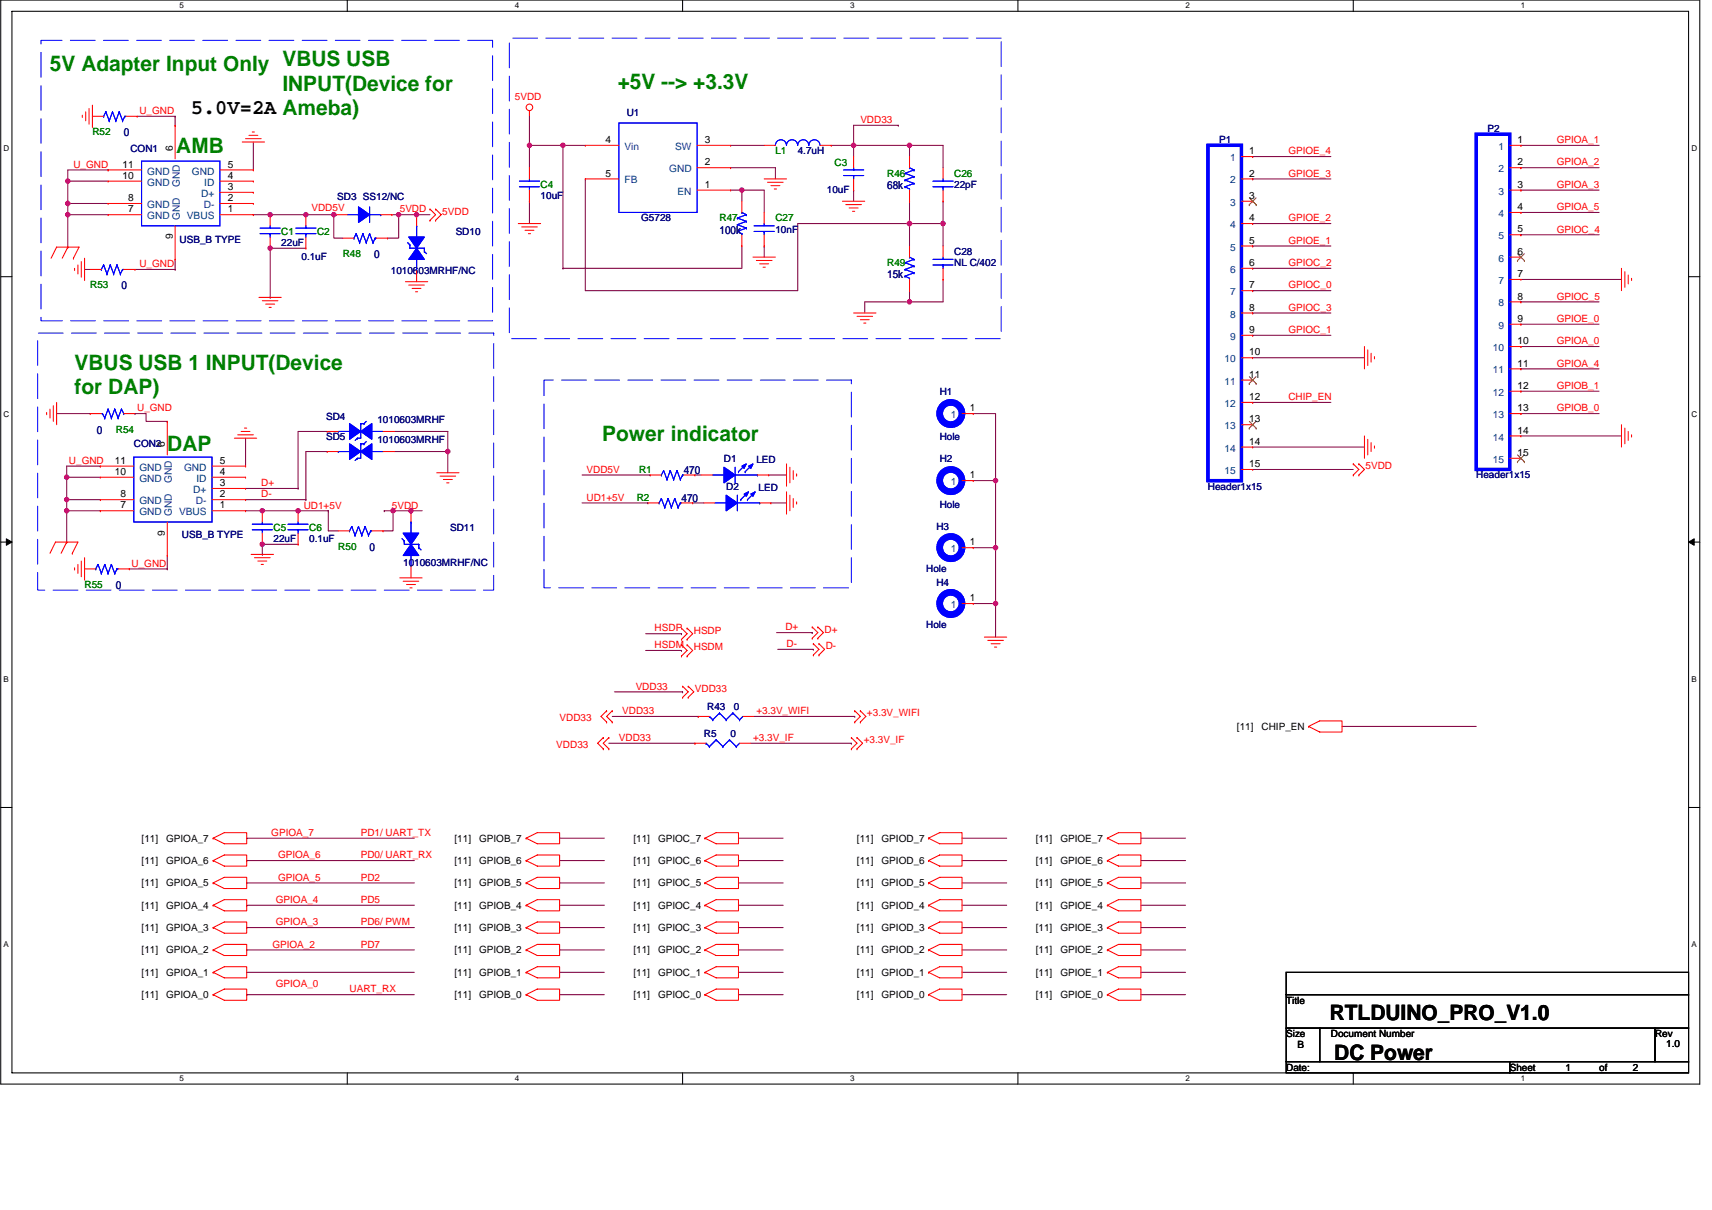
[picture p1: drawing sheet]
<svg xmlns="http://www.w3.org/2000/svg" width="420mm" height="297mm" viewBox="0 0 420 297" stroke-linecap="round" stroke-linejoin="round" font-family="sans-serif">
<path d="M.2 0h417v266.1h-417zM2.9 2.8h411.5v260.6h-411.5z" fill="none" stroke="#000" stroke-width=".25"/>
<g fill="#fff">
<path d="M44.1 .3h1.1v2.2h-1.1z"/>
<path d="M44.1 263.7h1.1v2.2h-1.1z"/>
</g>
<path d="M85.2 0v2.8M85.2 263.4v2.7" fill="none" stroke="#000" stroke-width=".25"/>
<g fill="#fff">
<path d="M126.4 .3h1.1v2.2h-1.1z"/>
<path d="M126.4 263.7h1.1v2.2h-1.1z"/>
</g>
<path d="M167.5 0v2.8M167.5 263.4v2.7" fill="none" stroke="#000" stroke-width=".25"/>
<g fill="#fff">
<path d="M208.7 .3h1.1v2.2h-1.1z"/>
<path d="M208.7 263.7h1.1v2.2h-1.1z"/>
</g>
<path d="M249.8 0v2.8M249.8 263.4v2.7" fill="none" stroke="#000" stroke-width=".25"/>
<g fill="#fff">
<path d="M291 .3h1.1v2.2h-1.1z"/>
<path d="M291 263.7h1.1v2.2h-1.1z"/>
</g>
<path d="M332.1 0v2.8M332.1 263.4v2.7" fill="none" stroke="#000" stroke-width=".25"/>
<g fill="#fff">
<path d="M373.3 .3h1.1v2.2h-1.1z"/>
<path d="M373.3 263.7h1.1v2.2h-1.1z"/>
<path d="M.9 35.3h1.4v2.2h-1.4z"/>
<path d="M415.1 35.3h1.4v2.2h-1.4z"/>
<path d="M.9 100.5h1.4v2.2h-1.4z"/>
<path d="M415.1 100.5h1.4v2.2h-1.4z"/>
</g>
<path d="M.2 67.9h2.7M414.4 67.9h2.8" fill="none" stroke="#000" stroke-width=".25"/>
<g fill="#fff">
<path d="M.9 165.7h1.3v2.2h-1.3z"/>
<path d="M415.1 165.7h1.3v2.2h-1.3z"/>
</g>
<path d="M.2 133.1h2.7M414.4 133.1h2.8" fill="none" stroke="#000" stroke-width=".25"/>
<path d="M1.6 132.3l1.3 .8-1.3 .8zM414.4 133.1l1.4-.8v1.6z" fill="#000" stroke="#000" stroke-width=".25"/>
<g fill="#fff">
<path d="M.8 230.8h1.4v2.2h-1.4z"/>
<path d="M415.1 230.8h1.3v2.2h-1.3z"/>
</g>
<path d="M.2 198.2h2.7M414.4 198.2h2.8M315.6 238.7h98.8v5.5h-98.8zM315.6 252.4h8.3v8.2h-8.3zM315.6 244.2h98.8v8.2h-98.8zM323.9 252.4h82.3v8.2h-82.3zM406.2 252.4h8.2v8.2h-8.2zM315.6 260.6h54.9v2.8h-54.9zM370.5 260.6h43.9v2.8h-43.9z" fill="none" stroke="#000" stroke-width=".25"/>
<path d="M10.1 9.9h110.8v68.9h-110.8zM125 9.4h120.7v73.7h-120.7zM9.2 81.8h112v63.1h-112zM133.5 93.3h75.4v51h-75.4z" fill="none" stroke="#00f" stroke-width=".25" stroke-dasharray="6.1 2"/>
<g fill="none" stroke="#800040" stroke-width=".25">
<path d="M33.7 28.6h9.3M43 28.6v2.2M43 28.6h.1M62.2 34.9v6.8M129.9 28.3v7.4M129.9 35.7v5.5M129.9 35.7h8.3M138.2 35.7h.1M138.2 35.7h5.4M138.2 35.7v30.2M179.3 35.7h8.2M204 35.7h19.2"/>
<path d="M209.5 35.7v2.7M209.5 35.7h.1M220.5 30.8h.1M220.5 30.8h-11v4.9M223.2 35.7v2.7M223.2 35.7h8.2v5.5M223.2 35.7h.1M307.4 38.4h.1M307.4 38.4h19.2M373.3 35.7h.1M373.3 35.7h19.2M16.6 52.7v8"/>
<path d="M16.6 44.5h.1M16.6 50h.1M16.6 52.7h.1M16.6 44.5h9.9M16.6 52.7h9.9M16.6 50h9.9M26.5 41.7h.1M26.5 41.7h-9.9v11M62.2 52.7h12.9M66.3 52.7h.1M75.1 52.7h6.8M75.1 52.7h.1"/>
<path d="M81.9 52.7v5.8h2.2M81.9 52.7h.1M81.9 52.7h.6M82.5 52.7h.1M96.2 52.7h6M97.8 52.7h.1M97.8 52.7v5.8h-2.7M102.2 52.7h3.3M102.2 52.7h.1M129.9 49.4v5.5M143.6 43.9v27.5h52.2v-16.5h35.6M179.3 41.2h11v2.7"/>
<path d="M179.3 46.7h2.8M182.1 46.7h.1M182.1 46.7h5.4v5.5M182.1 46.7v2.7M209.5 46.7v2.7M223.2 54.9h.1M223.2 54.9v5.5M223.2 49.4v5.5M231.4 54.9h.1M231.4 49.4v5.5M231.4 54.9v5.5M307.4 43.9h.1"/>
<path d="M307.4 54.9h.1M307.4 54.9h19.2M307.4 43.9h19.2M373.3 41.2h.1M373.3 46.7h.1M373.3 52.2h.1M373.3 57.6h.1M373.3 46.7h19.2M373.3 41.2h19.2M373.3 52.2h19.2M373.3 57.6h19.2M20.8 66.1h1.3"/>
<path d="M33.1 66.1h9.9M43 66.1h.1M43 63.7v2.4M66.3 73h.1M75.1 60.9h-8.8v12.1M138.2 65.9h.1M182.1 60.4v5.5h-43.9M187.5 60.4v2.7M223.2 71.4v2.7M223.2 74.1h-11v2.7M223.2 74.1h.1M231.4 68.6v5.5h-8.2"/>
<path d="M307.4 60.4h.1M307.4 65.9h.1M307.4 71.4h.1M307.4 76.8h.1M307.4 60.4h19.2M307.4 65.9h19.2M307.4 71.4h19.2M307.4 76.8h19.2M373.3 68.6h24.6M373.3 74.1h.1M373.3 79.6h.1M373.3 74.1h19.2"/>
<path d="M373.3 79.6h19.2M307.4 82.3h.1M307.4 87.8h27.5M307.4 98.8h.1M307.4 82.3h19.2M307.4 98.8h19.2M373.3 85.1h.1M373.3 90.6h.1M373.3 96h.1M373.3 85.1h19.2M373.3 90.6h19.2M373.3 96h19.2"/>
<path d="M13.9 101.5h8.2M16.4 117.2h.1M16.4 117.2h8.2M24.6 114.4h.1M24.6 114.4h-8.2v11M33.1 101.5h.1M33.1 101.5h2.7v1.9h5.3M41.1 103.4h.1M60.3 107.6v6.8M60.3 119.9h12.9M73.2 119.9h.1M80.3 110.8h-5.2v11.9"/>
<path d="M80.3 105.9h-7.1v14M96.7 105.9h13.2v4.9M96.7 110.8h13.2M109.9 110.8v5.3M109.9 110.8h.1M142.8 116.6h16.8M159.6 116.6h.1M170.5 116.6h1.7M188.6 116.6h4.4M238.9 101.5h5.4v16.5M238.9 118h5.4v16.5M244.3 118h.1"/>
<path d="M307.4 109.7h27.5M307.4 115.3h24.7M373.3 101.5h.1M373.3 107h24.6M373.3 101.5h19.2M16.4 125.4h.1M16.4 125.4v7.7M16.4 125.4h8.2M16.4 122.7h8.2M16.4 122.7h.1M31.7 139.7h9.4M41.1 139.7h.1"/>
<path d="M41.1 136.4v3.3M60.3 125.4h20.3M60.3 122.7h14.8M64.4 125.4h.1M64.4 136.1h.1M73.2 125.4h.1M73.2 133.6h-8.8v2.5M75.1 122.7h.1M80.6 125.4h.1M80.6 125.4v4.9h2.4M94.3 125.4h2.2v4.9h-2.5M94.3 125.4h.1"/>
<path d="M96.5 125.4h4.4M100.9 125.4h2.7M100.9 125.4h.1M142.8 123.5h16.2M159 123.5h.1M170 123.5h2.7M189.2 123.5h3.8M238.9 134.5h5.4v13.7M244.3 134.5h.1M158.5 159.7h8.7M158.5 155.6h8.7M167.2 159.7h.1"/>
<path d="M167.2 155.6h.1M190.6 155.3h8.7M190.8 159.4h8.8M199.3 155.3h.1M199.6 159.4h.1M238.9 148.2h5.4M244.3 148.2h.1M244.3 148.2v8.2M150.3 175.9h21.1M150.8 169.8h16.7M167.5 169.8h.1M171.4 175.9h.1"/>
<path d="M185.1 175.9h24.7M209.8 175.9h.1M329.4 178.3h32.9M149.4 182.5h21.1M170.5 182.5h.1M184.3 182.5h24.6M208.9 182.5h.1M60.5 211.3h.1M60.5 216.7h.1M60.5 205.8h.1M60.5 211.3h41.2M60.5 216.7h41.2"/>
<path d="M60.5 205.8h41.2M137.3 216.7h11M137.3 211.3h11M137.3 205.8h11M181.2 216.7h11M181.2 211.3h11M181.2 205.8h11M236.1 216.7h11M236.1 211.3h11M236.1 205.8h11M280 216.7h11M280 211.3h11"/>
<path d="M280 205.8h11M60.5 222.2h.1M60.5 227.7h.1M60.5 233.2h.1M60.5 238.7h41.2M60.5 222.2h41.2M60.5 227.7h41.2M60.5 233.2h41.2M137.3 238.7h11M137.3 233.2h11M137.3 227.7h11M137.3 222.2h11"/>
<path d="M181.2 238.7h11M181.2 233.2h11M181.2 227.7h11M181.2 222.2h11M236.1 238.7h11M236.1 233.2h11M236.1 227.7h11M236.1 222.2h11M280 238.7h11M280 233.2h11M280 227.7h11M280 222.2h11"/>
<path d="M60.5 244.2h.1M60.5 244.2h41.2M137.3 244.2h11M181.2 244.2h11M236.1 244.2h11M280 244.2h11"/>
</g>
<g fill="#f0f" stroke="#f0f" stroke-width=".25">
<circle cx="64.4" cy="125.4" r=".54"/>
<circle cx="66.3" cy="60.9" r=".54"/>
<circle cx="66.3" cy="52.7" r=".54"/>
<circle cx="75.1" cy="52.7" r=".53"/>
<circle cx="73.1" cy="125.4" r=".54"/>
<circle cx="64.4" cy="133.6" r=".54"/>
<circle cx="96.5" cy="125.4" r=".54"/>
<circle cx="100.9" cy="125.4" r=".54"/>
<circle cx="81.9" cy="52.7" r=".53"/>
<circle cx="97.8" cy="52.7" r=".54"/>
<circle cx="102.2" cy="52.7" r=".53"/>
<circle cx="223.2" cy="54.9" r=".54"/>
<circle cx="231.4" cy="54.9" r=".54"/>
<circle cx="182.1" cy="46.7" r=".54"/>
<circle cx="129.9" cy="35.7" r=".53"/>
<circle cx="223.2" cy="35.7" r=".54"/>
<circle cx="209.5" cy="35.7" r=".54"/>
<circle cx="138.2" cy="35.7" r=".54"/>
<circle cx="16.6" cy="44.5" r=".54"/>
<circle cx="109.9" cy="110.8" r=".54"/>
<circle cx="223.2" cy="74.1" r=".54"/>
<circle cx="16.4" cy="125.4" r=".54"/>
<circle cx="16.4" cy="117.1" r=".54"/>
<circle cx="16.6" cy="49.9" r=".54"/>
<circle cx="16.6" cy="52.7" r=".54"/>
<circle cx="16.4" cy="122.6" r=".54"/>
<circle cx="244.3" cy="118" r=".54"/>
<circle cx="244.3" cy="148.2" r=".54"/>
<circle cx="244.3" cy="134.4" r=".54"/>
</g>
<g fill="none" stroke="#f00" stroke-width=".25">
<path d="M20.2 28.3v.5M21 27.5v2.2M21.9 26.6v3.9M22.7 25.8v5.5M22.7 28.6h2.7M30.9 28.6h2.8M33.7 28.6h.1M43 30.8h.1M43 30.8v8.2M59.4 34.9h5.5M60.3 34h3.8M61.1 33.2h2.2"/>
<path d="M61.9 32.4h.6M129.9 27.2v1.1M143.6 35.7h.1M143.6 35.7h8.3M171.1 35.7h8.2M179.3 35.7h.1M187.5 35.7h2.8M201.3 35.7h2.7M204 35.7h.1M209.5 38.4v2.8M223.2 38.4v2.8M304.7 38.4h2.7"/>
<path d="M307.4 38.4h.1M370.5 35.7h2.8M373.3 35.7h.1M26.5 41.7h.1M26.5 44.5h.1M26.5 50h.1M26.5 52.7h.1M26.5 52.7h8.2M26.5 50h8.2M26.5 44.5h8.2M26.5 41.7h8.2M43 55.4v8.3"/>
<path d="M54 52.7h8.2M54 50h8.2M54 47.2h8.2M54 44.5h8.2M54 41.7h8.2M62.2 52.7h.1M62.2 50h.1M62.2 47.2h.1M62.2 44.5h.1M62.2 41.7h.1M66.3 52.7v2.7M66.3 58.2v2.7"/>
<path d="M75.1 52.7v2.7M75.1 58.2v2.7M82.5 52.7h2.7M84.1 58.5h2.8M92.4 58.5h2.7M93.5 52.7h2.7M95.1 58.5h.1M96.2 52.7h.1M102.2 52.7h.1M102.2 52.7v2.7M105.5 54.1h.1M105.5 51.3h.1"/>
<path d="M105.5 51.3l1.4 1.4-1.4 1.4M106.9 54.1h.1M106.9 51.3h.1M106.9 51.3l1.4 1.4-1.4 1.4M127.2 54.9h5.5M128 55.7h3.9M128.9 56.5h2.1M129.7 57.4h.5M129.9 41.2v2.7M129.9 49.4h.1M129.9 46.7v2.7M143.6 43.9h.1"/>
<path d="M143.6 43.9h8.3M171.1 46.7h8.2M171.1 41.2h8.2M179.3 46.7h.1M179.3 41.2h.1M182.1 49.4v2.8M182.1 57.6v2.8M187.5 43.9h5.5M187.5 52.2v2.7M187.5 57.6v2.8M188.4 44.7h3.8M189.2 45.6h2.2"/>
<path d="M190 46.4h.6M206.7 49.4h5.5M207.6 50.2h3.8M208.4 51.1h2.2M209.2 51.9h.6M209.5 46.7h.1M209.5 43.9v2.8M223.2 49.4h.1M223.2 46.7v2.7M231.4 41.2v2.7M231.4 49.4h.1M231.4 46.7v2.7"/>
<path d="M304.7 43.9h2.7M304.7 49.4h2.7M304.7 54.9h2.7M307.4 43.9h.1M307.4 49.4h.1M307.4 54.9h.1M370.5 46.7h2.8M370.5 41.2h2.8M370.5 52.2h2.8M370.5 57.6h2.8M373.3 41.2h.1M373.3 46.7h.1"/>
<path d="M373.3 52.2h.1M373.3 57.6h.1M12.5 63.4l1.4-2.7h5.5l-1.4 2.7M16.6 60.7h.1M16.6 60.7l-1.3 2.7M18 63.4h.1M18.3 65.9v.5M19.1 65v2.2M19.9 64.2v3.9M20.8 63.4v5.5M22.1 66.1h2.8M30.4 66.1h2.7"/>
<path d="M33.1 66.1h.1M43 63.7h.1M63.6 73h5.4M64.4 73.8h3.8M65.2 74.7h2.2M66 75.5h.6M66.3 60.9h.1M75.1 60.9h.1M99.5 69.2h5.5M100.3 70h3.8M101.1 70.8h2.2M102 71.6h.5"/>
<path d="M102.2 66.4v2.8M182.1 60.4h.1M184.8 63.1h5.5M185.6 63.9h3.9M186.4 64.8h2.2M187.3 65.6h.5M187.5 60.4h.1M209.5 76.8h5.5M210.3 77.7h3.9M211.1 78.5h2.2M212 79.3h.5M223.2 60.4v2.7"/>
<path d="M223.2 71.4h.1M223.2 68.6v2.8M231.4 60.4v2.7M231.4 68.6h.1M231.4 65.9v2.7M304.7 60.4h2.7M304.7 65.9h2.7M304.7 71.4h2.7M304.7 76.8h2.7M307.4 60.4h.1M307.4 65.9h.1M307.4 71.4h.1"/>
<path d="M307.4 76.8h.1M370.5 63.1h2.8M370.5 68.6h2.8M370.5 74.1h2.8M370.5 79.6h2.8M373.3 63.1h.1M373.3 68.6h.1M373.3 74.1h.1M373.3 79.6h.1M397.9 65.9v5.5M398.8 66.7v3.8M399.6 67.5v2.2"/>
<path d="M400.4 68.3v.6M13.1 99.6v3.8M13.9 98.8v5.5M304.7 82.3h2.7M304.7 87.8h2.7M304.7 93.3h2.7M304.7 98.8h2.7M307.4 82.3h.1M307.4 87.8h.1M307.4 93.3h.1M307.4 98.8h.1M334.9 85.1v5.5"/>
<path d="M335.7 85.9v3.8M336.5 86.7v2.2M337.3 87.5v.6M370.5 85.1h2.8M370.5 90.6h2.8M370.5 96h2.8M373.3 85.1h.1M373.3 90.6h.1M373.3 96h.1M11.4 101.3v.5M12.3 100.4v2.2M22.1 101.5h.1"/>
<path d="M22.1 101.5h2.8M24.6 114.4h.1M24.6 117.2h.1M24.6 117.2h8.2M24.6 114.4h8.2M30.4 101.5h2.7M41.1 103.4h.1M41.1 103.4v8.3M52 119.9h8.3M52 117.2h8.3M52 114.4h8.3M57.5 107.6h5.5"/>
<path d="M58.3 106.7h3.9M59.2 105.9h2.2M60 105.1h.5M60.3 119.9h.1M60.3 117.2h.1M60.3 114.4h.1M80.3 105.9h.1M80.3 110.8h.1M80.3 105.9h2.7M80.3 110.8h2.7M94 105.9h2.7M94 110.8h2.7"/>
<path d="M107.2 116.1h5.5M108 116.9h3.8M108.8 117.7h2.2M109.6 118.5h.6M159.6 116.6h2.7M167.8 116.6h2.7M170.5 116.6h.1M172.2 116.6h2.7M185.9 116.6h2.7M188.6 116.6h.1M193 113.9v5.5M193.9 114.7v3.8"/>
<path d="M194.7 115.5v2.2M195.5 116.3v.6M236.1 101.5h2.8M236.1 118h2.8M238.9 101.5h.1M238.9 118h.1M304.7 104.3h2.7M304.7 109.7h2.7M304.7 115.3h2.7M307.4 104.3h.1M307.4 109.7h.1M307.4 115.3h.1"/>
<path d="M332.1 116.6h.1M332.1 113.9h.1M332.1 113.9l1.4 1.4-1.4 1.3M333.5 116.6h.1M333.5 113.9h.1M333.5 113.9l1.4 1.4-1.4 1.3M334.9 107v5.5M335.7 107.8v3.9M336.5 108.7v2.1M337.3 109.5v.5M370.5 101.5h2.8M370.5 107h2.8"/>
<path d="M370.5 112.5h2.8M373.3 101.5h.1M373.3 107h.1M373.3 112.5h.1M397.9 104.3v5.4M398.8 105.1v3.8M399.6 105.9v2.2M400.4 106.7v.6M12.3 135.8l1.3-2.7h5.5l-1.4 2.7M16.4 133.1h.1M16.4 133.1l-1.4 2.7M17.7 135.8h.1"/>
<path d="M18.3 139.4v.5M19.1 138.6v2.2M19.9 137.7v3.9M20.8 136.9v5.5M20.8 139.7h2.7M24.6 122.7h.1M24.6 125.4h.1M24.6 125.4h8.2M24.6 122.7h8.2M29 139.7h2.7M31.7 139.7h.1M41.1 136.4h.1"/>
<path d="M41.1 128.1v8.3M52 125.4h8.3M52 122.7h8.3M60.3 125.4h.1M60.3 122.7h.1M61.6 136.1h5.5M62.5 136.9h3.8M63.3 137.7h2.2M64.1 138.6h.6M64.4 125.4v2.7M64.4 133.6h.1M64.4 130.9v2.7"/>
<path d="M73.2 125.4v2.7M73.2 133.6h.1M73.2 130.9v2.7M83 130.3h2.8M91.3 130.3h2.7M94 130.3h.1M100.9 139.1v2.8M100.9 125.4h.1M100.9 125.4v2.7M159 123.5h2.8M167.2 123.5h2.8M170 123.5h.1"/>
<path d="M172.7 123.5h2.8M186.4 123.5h2.8M189.2 123.5h.1M193 120.7v5.5M193.9 121.6v3.8M194.7 122.4v2.2M195.5 123.2v.5M236.1 134.5h2.8M238.9 134.5h.1M98.1 141.9h5.5M98.9 142.7h3.9M99.8 143.5h2.2"/>
<path d="M100.6 144.3h.5M167.2 157h.1M167.2 154.2h.1M167.2 158.3h.1M167.2 154.2l1.4 1.4-1.4 1.4M167.2 158.3l1.4 1.4-1.4 1.4M168.6 157h.1M168.6 154.2h.1M168.6 158.3h.1M168.6 154.2l1.4 1.4-1.4 1.4M168.6 158.3l1.4 1.4-1.4 1.4M199.3 156.7h.1"/>
<path d="M199.3 153.9h.1M199.3 153.9l1.4 1.4-1.4 1.4M199.6 158h.1M199.6 158l1.4 1.4-1.4 1.4M200.7 156.7h.1M200.7 153.9h.1M200.7 153.9l1.4 1.4-1.4 1.4M201 158h.1M201 158l1.4 1.4-1.4 1.4M236.1 148.2h2.8M238.9 148.2h.1M241.6 156.4h5.5"/>
<path d="M242.4 157.2h3.9M243.2 158h2.2M244.1 158.9h.5M148.9 174.5h.1M148.9 177.2h.1M148.9 174.5l-1.4 1.4 1.4 1.3M150.3 174.5h.1M150.3 177.2h.1M150.3 174.5l-1.4 1.4 1.4 1.3M167.2 161.1h.1M167.5 171.2h.1M167.5 168.5h.1"/>
<path d="M167.5 168.5l1.4 1.3-1.4 1.4M168.6 161.1h.1M168.9 171.2h.1M168.9 168.5h.1M168.9 168.5l1.4 1.3-1.4 1.4M171.4 175.9h.1M171.4 175.9h2.7M182.3 175.9h2.8M199.6 160.8h.1M201 160.8h.1M209.8 177.2h.1M209.8 174.5h.1"/>
<path d="M209.8 174.5l1.3 1.4-1.3 1.3M211.1 177.2h.1M211.1 174.5h.1M211.1 174.5l1.4 1.4-1.4 1.3M321.2 178.3l2.7-1.3h5.5v2.7h-5.5zM321.2 178.3h.1M148 181.1h.1M148 183.8h.1M148 181.1l-1.3 1.4 1.3 1.3M149.4 181.1h.1M149.4 183.8h.1M149.4 181.1l-1.4 1.4 1.4 1.3"/>
<path d="M170.5 182.5h.1M170.5 182.5h2.8M181.5 182.5h2.8M208.9 183.8h.1M208.9 181.1h.1M208.9 181.1l1.4 1.4-1.4 1.3M210.3 183.8h.1M210.3 181.1h.1M210.3 181.1l1.4 1.4-1.4 1.3M52.3 205.8l2.7-1.4h5.5v2.7h-5.5zM52.3 205.8h.1M52.3 211.3l2.7-1.4h5.5v2.7h-5.5z"/>
<path d="M52.3 211.3h.1M52.3 216.7l2.7-1.3h5.5v2.7h-5.5zM52.3 216.7h.1M129.1 205.8l2.8-1.4h5.4v2.7h-5.4zM129.1 205.8h.1M129.1 211.3l2.8-1.4h5.4v2.7h-5.4zM129.1 211.3h.1M129.1 216.7l2.8-1.3h5.4v2.7h-5.4zM129.1 216.7h.1M173 205.8l2.8-1.4h5.4v2.7h-5.4zM173 205.8h.1M173 211.3l2.8-1.4h5.4v2.7h-5.4z"/>
<path d="M173 211.3h.1M173 216.7l2.8-1.3h5.4v2.7h-5.4zM173 216.7h.1M227.9 205.8l2.7-1.4h5.5v2.7h-5.5zM227.9 205.8h.1M227.9 211.3l2.7-1.4h5.5v2.7h-5.5zM227.9 211.3h.1M227.9 216.7l2.7-1.3h5.5v2.7h-5.5zM227.9 216.7h.1M271.8 205.8l2.7-1.4h5.5v2.7h-5.5zM271.8 205.8h.1M271.8 211.3l2.7-1.4h5.5v2.7h-5.5z"/>
<path d="M271.8 211.3h.1M271.8 216.7l2.7-1.3h5.5v2.7h-5.5zM271.8 216.7h.1M52.3 222.2l2.7-1.3h5.5v2.7h-5.5zM52.3 222.2h.1M52.3 227.7l2.7-1.4h5.5v2.8h-5.5zM52.3 227.7h.1M52.3 233.2l2.7-1.4h5.5v2.8h-5.5zM52.3 233.2h.1M52.3 238.7l2.7-1.4h5.5v2.8h-5.5zM52.3 238.7h.1M129.1 222.2l2.8-1.3h5.4v2.7h-5.4z"/>
<path d="M129.1 222.2h.1M129.1 227.7l2.8-1.4h5.4v2.8h-5.4zM129.1 227.7h.1M129.1 233.2l2.8-1.4h5.4v2.8h-5.4zM129.1 233.2h.1M129.1 238.7l2.8-1.4h5.4v2.8h-5.4zM129.1 238.7h.1M173 222.2l2.8-1.3h5.4v2.7h-5.4zM173 222.2h.1M173 227.7l2.8-1.4h5.4v2.8h-5.4zM173 227.7h.1M173 233.2l2.8-1.4h5.4v2.8h-5.4z"/>
<path d="M173 233.2h.1M173 238.7l2.8-1.4h5.4v2.8h-5.4zM173 238.7h.1M227.9 222.2l2.7-1.3h5.5v2.7h-5.5zM227.9 222.2h.1M227.9 227.7l2.7-1.4h5.5v2.8h-5.5zM227.9 227.7h.1M227.9 233.2l2.7-1.4h5.5v2.8h-5.5zM227.9 233.2h.1M227.9 238.7l2.7-1.4h5.5v2.8h-5.5zM227.9 238.7h.1M271.8 222.2l2.7-1.3h5.5v2.7h-5.5z"/>
<path d="M271.8 222.2h.1M271.8 227.7l2.7-1.4h5.5v2.8h-5.5zM271.8 227.7h.1M271.8 233.2l2.7-1.4h5.5v2.8h-5.5zM271.8 233.2h.1M271.8 238.7l2.7-1.4h5.5v2.8h-5.5zM271.8 238.7h.1M52.3 244.2l2.7-1.4h5.5v2.8h-5.5zM52.3 244.2h.1M129.1 244.2l2.8-1.4h5.4v2.8h-5.4zM129.1 244.2h.1M173 244.2l2.8-1.4h5.4v2.8h-5.4z"/>
<path d="M173 244.2h.1M227.9 244.2l2.7-1.4h5.5v2.8h-5.5zM227.9 244.2h.1M271.8 244.2l2.7-1.4h5.5v2.8h-5.5zM271.8 244.2h.1"/>
<circle cx="129.9" cy="26.3" r=".8"/>
</g>
<g fill="none" stroke="#00f" stroke-width="1.6">
<circle cx="233.3" cy="101.5" r="2.73"/>
<circle cx="233.3" cy="118" r="2.73"/>
<circle cx="233.3" cy="134.4" r="2.73"/>
<circle cx="233.3" cy="148.1" r="2.73"/>
</g>
<g fill="none" stroke="#00f" stroke-width=".25">
<path d="M25.4 28.6h.1M26 27.5h.1M26 27.5l.8 2.2M26 27.5l-.6 1.1M26.8 29.7h.1M27.6 27.5h.1M27.6 27.5l.8 2.2M27.6 27.5l-.8 2.2M28.4 29.7h.1M29.3 27.5h.1M29.3 27.5l.8 2.2M29.3 27.5l-.9 2.2"/>
<path d="M30.1 29.7h.1M30.6 28.6h.1M30.6 28.6l-.5 1.1M30.6 28.6h.3M34.7 39.5h19.3v15.9h-19.3zM151.9 30.2h19.2v22h-19.2zM190.3 35.7a1.37 1.37 0 0 1 1.4-1.4 1.37 1.37 0 0 1 1.3 1.4 1.37 1.37 0 0 1 1.4-1.4 1.37 1.37 0 0 1 1.4 1.4 1.37 1.37 0 0 1 1.3-1.4 1.37 1.37 0 0 1 1.4 1.4 1.38 1.38 0 0 1 1.4-1.4 1.38 1.38 0 0 1 1.3 1.4M63.8 57.4h5M63.8 56h5M66.3 55.4v.6M66.3 57.4h.1M66.3 57.4v.8"/>
<path d="M72.6 57.4h4.9M72.6 56h4.9M75.1 55.4v.6M75.1 57.4h.1M75.1 57.4v.8M85.2 52.7h2.8M86.9 58.5h.1M87.4 57.4h.1M87.4 57.4l.9 2.2M87.4 57.4l-.5 1.1M88.3 59.6h.1M89.1 57.4h.1"/>
<path d="M89.1 57.4l.8 2.2M89.1 57.4l-.8 2.2M89.9 59.6h.1M90.7 57.4h.1M90.7 50.8v3.8M90.7 57.4l.8 2.2M90.7 57.4l-.8 2.2M90.7 52.7h2.8M91.5 59.6h.1M92.1 58.5h.1M92.1 58.5l-.6 1.1M92.1 58.5h.3"/>
<path d="M93.5 52.7h.1M100 59.6l.6 .5M102.2 55.4h.1M102.2 55.4v2.8M127.5 45.8h4.9M127.5 44.5h4.9M129.9 43.9v.6M129.9 45.8h.1M129.9 45.8v.9M181 56.8h.1M181 55.2h.1M181 53.5h.1"/>
<path d="M181 56.8l1.1 .6M181 55.2l2.2 .8M181 53.5l2.2 .8M182.1 52.2h.1M182.1 57.4h.1M182.1 52.2l1.1 .5M182.1 57.4v.2M183.2 56h.1M183.2 54.3h.1M183.2 52.7h.1M183.2 56l-2.2 .8M183.2 54.3l-2.2 .9"/>
<path d="M183.2 52.7l-2.2 .8M185.1 56.8h4.9M185.1 55.4h4.9M187.5 54.9v.5M187.5 56.8h.1M187.5 56.8v.8M207 43.1h5M207 41.7h5M209.5 41.2v.5M209.5 43.1h.1M209.5 43.1v.8M222.1 45.8h.1"/>
<path d="M222.1 44.2h.1M222.1 42.5h.1M222.1 45.8l1.1 .6M222.1 44.2l2.2 .8M222.1 42.5l2.2 .9M223.2 41.2h.1M223.2 46.4h.1M223.2 46.4v.3M223.2 41.2l1.1 .5M224.3 45h.1M224.3 43.4h.1M224.3 41.7h.1"/>
<path d="M224.3 45l-2.2 .8M224.3 43.4l-2.2 .8M224.3 41.7l-2.2 .8M229 45.8h4.9M229 44.5h4.9M231.4 43.9v.6M231.4 45.8h.1M231.4 45.8v.9M24.9 66.1h.1M25.4 65h.1M25.4 65l.9 2.2M25.4 65l-.5 1.1"/>
<path d="M26.3 67.2h.1M27.1 65h.1M27.1 65l.8 2.2M27.1 65l-.8 2.2M27.9 67.2h.1M28.7 65h.1M28.7 65l.8 2.2M28.7 65l-.8 2.2M29.5 67.2h.1M30.1 66.1h.1M30.1 66.1l-.6 1.1M30.1 66.1h.3"/>
<path d="M100.6 60.1v.8h3.5M100.6 60.1h.1M102.2 63.7v2.7M104.1 60.9h.1M104.1 61.7h.1M104.1 60.9v.8M104.1 61.7l.6 .6M222.1 67.8h.1M222.1 66.1h.1M222.1 64.5h.1M222.1 67.8l1.1 .5M222.1 66.1l2.2 .9"/>
<path d="M222.1 64.5l2.2 .8M223.2 63.1h.1M223.2 68.3h.1M223.2 63.1l1.1 .6M223.2 68.3v.3M224.3 67h.1M224.3 65.3h.1M224.3 63.7h.1M224.3 67l-2.2 .8M224.3 65.3l-2.2 .8M224.3 63.7l-2.2 .8M229 65h4.9"/>
<path d="M229 63.7h4.9M231.4 63.1v.6M231.4 65h.1M231.4 65v.9M24.9 101.5h.3M25.2 101.5h.1M25.2 101.5l.5 1.1M25.7 102.6h.1M26.5 100.4h.1M26.5 100.4l-.8 2.2M26.5 100.4l.8 2.2M27.3 102.6h.1"/>
<path d="M28.2 100.4h.1M28.2 100.4l-.9 2.2M28.2 100.4l.8 2.2M29 102.6h.1M29.8 100.4h.1M29.8 100.4l-.8 2.2M29.8 100.4l.6 1.1M30.4 101.5h.1M32.8 112.2h19.2v15.9h-19.2zM83 105.9h.1M83 110.8h.1M83 105.9h2.8"/>
<path d="M83 110.8h2.8M87.7 107.6h.1M87.7 112.5h.1M87.7 107.6l-.5 .5M87.7 112.5l-.5 .6M88.5 104v3.6h-.8M88.5 104h.1M88.5 108.9v3.6h-.8M88.5 108.9h.1M88.5 104h.8M88.5 108.9h.8M89.3 104h.1"/>
<path d="M89.3 108.9h.1M89.9 103.4l-.6 .6M89.9 108.4l-.6 .5M91.3 105.9h2.7M91.3 110.8h2.7M162.3 116.6h.1M162.9 115.5h.1M162.9 115.5l.8 2.2M162.9 115.5l-.6 1.1M163.7 117.7h.1M164.5 115.5h.1M164.5 115.5l.8 2.2"/>
<path d="M164.5 115.5l-.8 2.2M165.3 117.7h.1M166.1 115.5h.1M166.1 115.5l.9 2.2M166.1 115.5l-.8 2.2M167 117.7h.1M167.5 116.6h.1M167.5 116.6h.3M167.5 116.6l-.5 1.1M174.9 116.6h2.8M180.4 114.7v3.8M180.4 116.6h5.5"/>
<path d="M181.2 115.8h.1M182.9 115.8h.1M182.9 114.2l-1.7 1.6M184.5 114.2l-1.6 1.6M185.9 116.6h.1M23.5 139.7h.1M24.1 138.6h.1M24.1 138.6l.8 2.2M24.1 138.6l-.6 1.1M25.7 138.6h.1M25.7 138.6l.8 2.2M25.7 138.6l-.8 2.2"/>
<path d="M27.3 138.6h.1M27.3 138.6l.9 2.2M27.3 138.6l-.8 2.2M28.7 139.7h.1M28.7 139.7l-.5 1.1M28.7 139.7h.3M61.9 130h5M61.9 128.7h5M64.4 128.1v.6M64.4 130h.1M64.4 130v.9M70.7 130h4.9"/>
<path d="M70.7 128.7h4.9M73.2 128.1v.6M73.2 130h.1M73.2 130v.9M85.8 130.3h.1M86.3 129.2h.1M86.3 129.2l.9 2.2M86.3 129.2l-.5 1.1M87.2 131.4h.1M88 129.2h.1M88 129.2l.8 2.2M88 129.2l-.8 2.2"/>
<path d="M88.8 131.4h.1M89.6 129.2h.1M89.6 129.2l.8 2.2M89.6 129.2l-.8 2.2M90.4 131.4h.1M91 130.3h.1M91 130.3l-.6 1.1M91 130.3h.3M98.7 132.2l.5 .6M99.2 132.8v.8h3.6M99.2 132.8h.1M100.9 136.4v2.7"/>
<path d="M100.9 128.1h.1M100.9 128.1v2.8M102.8 133.6h.1M102.8 134.5h.1M102.8 133.6v.9M102.8 134.5l.5 .5M161.8 123.5h.1M162.3 122.4h.1M162.3 122.4l.8 2.2M162.3 122.4l-.5 1.1M163.1 124.6h.1M164 122.4h.1"/>
<path d="M164 122.4l.8 2.2M164 122.4l-.9 2.2M164.8 124.6h.1M165.6 122.4h.1M165.6 122.4l.8 2.2M165.6 122.4l-.8 2.2M166.4 124.6h.1M167 123.5h.1M167 123.5h.2M167 123.5l-.6 1.1M175.5 123.5h2.7M181 121.6v3.8"/>
<path d="M181 123.5h5.4M181.8 122.7h.1M183.4 122.7h.1M183.4 121l-1.6 1.7M185.1 121l-1.7 1.7M186.4 123.5h.1M24.9 140.8h.1M26.5 140.8h.1M28.2 140.8h.1M174.1 175.9h.1M174.1 175.9l.8 .8M174.9 176.7h.1"/>
<path d="M176.6 175h.1M176.6 175l1.6 1.7M176.6 175l-1.7 1.7M178.2 176.7h.1M179.9 175h.1M179.9 175l1.6 1.7M179.9 175l-1.7 1.7M181.5 176.7h.1M182.3 175.9l-.8 .8M173.3 182.5h.1M173.3 182.5l.8 .8M174.1 183.3h.1"/>
<path d="M175.8 181.6h.1M175.8 181.6l1.6 1.7M175.8 181.6l-1.7 1.7M177.4 183.3h.1M179 181.6h.1M179 181.6l1.7 1.7M179 181.6l-1.6 1.7M180.7 183.3h.1M181.5 182.5l-.8 .8"/>
</g>
<g fill="#00f" stroke="#00f" stroke-width=".25">
<path d="M177.7 114.7l2.7 1.9-2.7 1.9z" fill-rule="evenodd"/>
<path d="M183.7 114.4l1.1-.5-.5 1.1z" fill-rule="evenodd"/>
<path d="M182.1 114.4l1.1-.5-.6 1.1z" fill-rule="evenodd"/>
<path d="M177.7 114.7l2.7 1.9-2.7 1.9z" fill-rule="evenodd"/>
<path d="M183.7 114.4l1.1-.5-.5 1.1z" fill-rule="evenodd"/>
<path d="M182.1 114.4l1.1-.5-.6 1.1z" fill-rule="evenodd"/>
<path d="M88.5 105.9l2.8-1.9v3.8z" fill-rule="evenodd"/>
<path d="M85.8 104l2.7 1.9-2.7 1.9z" fill-rule="evenodd"/>
<path d="M88.5 105.9l2.8-1.9v3.8z" fill-rule="evenodd"/>
<path d="M85.8 104l2.7 1.9-2.7 1.9z" fill-rule="evenodd"/>
<path d="M100.9 133.6l1.9 2.8h-3.9z" fill-rule="evenodd"/>
<path d="M98.9 130.9h3.9l-1.9 2.7z" fill-rule="evenodd"/>
<path d="M100.9 133.6l1.9 2.8h-3.9z" fill-rule="evenodd"/>
<path d="M98.9 130.9h3.9l-1.9 2.7z" fill-rule="evenodd"/>
<path d="M178.2 121.6l2.8 1.9-2.8 1.9z" fill-rule="evenodd"/>
<path d="M184.3 121.3l1-.6-.5 1.1z" fill-rule="evenodd"/>
<path d="M182.6 121.3l1.1-.6-.5 1.1z" fill-rule="evenodd"/>
<path d="M178.2 121.6l2.8 1.9-2.8 1.9z" fill-rule="evenodd"/>
<path d="M184.3 121.3l1-.6-.5 1.1z" fill-rule="evenodd"/>
<path d="M182.6 121.3l1.1-.6-.5 1.1z" fill-rule="evenodd"/>
<path d="M88.5 110.8l2.8-1.9v3.9z" fill-rule="evenodd"/>
<path d="M85.8 108.9l2.7 1.9-2.7 2z" fill-rule="evenodd"/>
<path d="M88.5 110.8l2.8-1.9v3.9z" fill-rule="evenodd"/>
<path d="M85.8 108.9l2.7 1.9-2.7 2z" fill-rule="evenodd"/>
<path d="M102.2 60.9l1.9 2.8h-3.8z" fill-rule="evenodd"/>
<path d="M100.3 58.2h3.8l-1.9 2.7z" fill-rule="evenodd"/>
<path d="M102.2 60.9l1.9 2.8h-3.8z" fill-rule="evenodd"/>
<path d="M100.3 58.2h3.8l-1.9 2.7z" fill-rule="evenodd"/>
<path d="M88 50.8l2.7 1.9-2.7 1.9z" fill-rule="evenodd"/>
<path d="M88 50.8l2.7 1.9-2.7 1.9z" fill-rule="evenodd"/>
</g>
<path d="M296.4 35.7h8.3v82.3h-8.3zM362.3 33h8.2v82.3h-8.2z" fill="none" stroke="#00f" stroke-width=".8"/>
<g fill="none" stroke="#804000" stroke-width=".25">
<path d="M306.6 50.2h.1M306.6 48.6l1.7 1.6M308.3 48.6l-1.7 1.6M308.3 50.2h.1M372.4 64h.1M372.4 62.3l1.7 1.7M374.1 62.3l-1.7 1.7M374.1 64h.1M306.6 94.1h.1M306.6 92.5l1.7 1.6M308.3 92.5l-1.7 1.6M308.3 94.1h.1"/>
<path d="M306.6 105.1h.1M306.6 103.4l1.7 1.7M308.3 103.4l-1.7 1.7M308.3 105.1h.1M372.4 113.3h.1M372.4 111.7l1.7 1.6M374.1 111.7l-1.7 1.6M374.1 113.3h.1"/>
</g>
<g font-size="5.2" fill="#008000">
<text x="12.3" y="17.5">5V Adapter Input Only</text>
<text x="69.3" y="16.1">VBUS USB</text>
<text x="69.3" y="22.2">INPUT(Device for</text>
<text x="151.6" y="21.9">+5V --&gt; +3.3V</text>
<text x="43.3" y="37.5">AMB</text>
<text x="18.3" y="90.7">VBUS USB 1 INPUT(Device</text>
<text x="18.3" y="96.8">for DAP)</text>
<text x="41.1" y="110.7">DAP</text>
<text x="147.8" y="108.3">Power indicator</text>
</g>
<g font-size="5.2">
<text x="46.8" y="28">5.0V=2A Ameba)</text>
<text x="326.4" y="250.4">RTLDUINO_PRO_V1.0</text>
<text x="327.5" y="260.2">DC Power</text>
</g>
<g font-size="2.7" fill="#000080">
<text x="30.4" y="33.5">0</text>
<text x="217.7" y="46.4">68k</text>
<text x="176.6" y="57.3">100k</text>
<text x="91.8" y="63.4">0</text>
<text x="29.8" y="71.1">0</text>
<text x="217.7" y="68.3">15k</text>
<text x="23.8" y="106.4">0</text>
<text x="167.8" y="116.3">470</text>
<text x="167.2" y="123.2">470</text>
<text x="90.7" y="135.3">0</text>
<text x="28.4" y="144.6">0</text>
</g>
<g font-size="2.5" fill="#f00">
<text x="34.2" y="28">U_GND</text>
<text x="126.4" y="24.4">5VDD</text>
<text x="211.1" y="30.2">VDD33</text>
<text x="382" y="35.1">GPIOA_1</text>
<text x="18" y="41.2">U_GND</text>
<text x="316.2" y="37.9">GPIOE_4</text>
<text x="382" y="40.6">GPIOA_2</text>
<text x="316.2" y="43.4">GPIOE_3</text>
<text x="382" y="46.1">GPIOA_3</text>
<text x="76.4" y="51.9">VDD5V</text>
<text x="98.1" y="52.2">5VDD</text>
<text x="108.6" y="52.7">5VDD</text>
<text x="382" y="51.6">GPIOA_5</text>
<text x="316.2" y="54.3">GPIOE_2</text>
<text x="316.2" y="59.8">GPIOE_1</text>
<text x="382" y="57.1">GPIOC_4</text>
<text x="34.2" y="65.6">U_GND</text>
<text x="316.2" y="65.3">GPIOC_2</text>
<text x="316.2" y="70.8">GPIOC_0</text>
<text x="316.2" y="76.3">GPIOC_3</text>
<text x="382" y="73.6">GPIOC_5</text>
<text x="316.2" y="81.8">GPIOC_1</text>
<text x="382" y="79">GPIOE_0</text>
<text x="382" y="84.5">GPIOA_0</text>
<text x="382" y="90">GPIOA_4</text>
<text x="382" y="95.5">GPIOB_1</text>
<text x="33.7" y="101">U_GND</text>
<text x="316.2" y="98.2">CHIP_EN</text>
<text x="382" y="101">GPIOB_0</text>
<text x="16.9" y="113.9">U_GND</text>
<text x="64.1" y="119.4">D+</text>
<text x="143.9" y="116.1">VDD5V</text>
<text x="335.1" y="115.3">5VDD</text>
<text x="64.1" y="122.1">D-</text>
<text x="74.5" y="124.8">UD1+5V</text>
<text x="96.2" y="124.8">5VDD</text>
<text x="143.9" y="122.9">UD1+5V</text>
<text x="32.3" y="139.1">U_GND</text>
<text x="160.7" y="155">HSDP</text>
<text x="170.3" y="155.6">HSDP</text>
<text x="192.8" y="154.7">D+</text>
<text x="202.4" y="155.3">D+</text>
<text x="160.7" y="159.1">HSDM</text>
<text x="170.3" y="159.7">HSDM</text>
<text x="193" y="158.9">D-</text>
<text x="202.6" y="159.4">D-</text>
<text x="156" y="169.3">VDD33</text>
<text x="170.5" y="169.8">VDD33</text>
<text x="137.3" y="177">VDD33</text>
<text x="152.7" y="175.3">VDD33</text>
<text x="185.6" y="175.3">+3.3V_WIFI</text>
<text x="212.8" y="175.9">+3.3V_WIFI</text>
<text x="136.5" y="183.6">VDD33</text>
<text x="151.9" y="181.9">VDD33</text>
<text x="184.8" y="181.9">+3.3V_IF</text>
<text x="212" y="182.5">+3.3V_IF</text>
<text x="66.6" y="205.2">GPIOA_7</text>
<text x="88.5" y="205.2">PD1/ UART_TX</text>
<text x="68.2" y="210.7">GPIOA_6</text>
<text x="88.5" y="210.7">PD0/ UART_RX</text>
<text x="67.7" y="221.7">GPIOA_4</text>
<text x="68.2" y="216.2">GPIOA_5</text>
<text x="88.5" y="216.2">PD2</text>
<text x="88.5" y="221.7">PD5</text>
<text x="67.7" y="227.2">GPIOA_3</text>
<text x="88.5" y="227.2">PD6/ PWM</text>
<text x="66.9" y="232.6">GPIOA_2</text>
<text x="88.5" y="232.6">PD7</text>
<text x="67.7" y="242.3">GPIOA_0</text>
<text x="85.8" y="243.6">UART_RX</text>
</g>
<g font-size="2.5" fill="#000080">
<text x="153.8" y="28.6">U1</text>
<text x="299.2" y="35.2">P1</text>
<text x="365" y="32.4">P2</text>
<text x="32" y="37.3">CON1</text>
<text x="195.8" y="37.9">4.7uH</text>
<text x="202.9" y="47.5">10uF</text>
<text x="234.2" y="46.1">22pF</text>
<text x="82.8" y="49.1">SD3 SS12/NC</text>
<text x="132.7" y="48.9">10uF</text>
<text x="44.1" y="59.6">USB_B TYPE</text>
<text x="111.8" y="57.6">SD10</text>
<text x="157.4" y="54.4">G5728</text>
<text x="190.3" y="57.1">10nF</text>
<text x="69" y="60.4">22uF</text>
<text x="74" y="63.9">0.1uF</text>
<text x="234.2" y="62.6">C28</text>
<text x="234.2" y="65.3">NL C/402</text>
<text x="95.9" y="67.2">1010603MRHF/NC</text>
<text x="230.6" y="96.9">H1</text>
<text x="80" y="103.2">SD4</text>
<text x="92.6" y="103.7">1010603MRHF</text>
<text x="32.8" y="109.8">CON2</text>
<text x="80" y="108.1">SD5</text>
<text x="92.6" y="108.7">1010603MRHF</text>
<text x="177.7" y="113.3">D1</text>
<text x="185.6" y="113.6">LED</text>
<text x="230.6" y="108.1">Hole</text>
<text x="230.6" y="113.3">H2</text>
<text x="362.3" y="117.5">Header1x15</text>
<text x="178.2" y="120.2">D2</text>
<text x="186.2" y="120.5">LED</text>
<text x="230.6" y="124.6">Hole</text>
<text x="296.4" y="120.2">Header1x15</text>
<text x="44.6" y="132">USB_B TYPE</text>
<text x="110.5" y="130.3">SD11</text>
<text x="229.8" y="130.1">H3</text>
<text x="67.1" y="133.1">22uF</text>
<text x="75.9" y="133.1">0.1uF</text>
<text x="98.9" y="138.8">1010603MRHF/NC</text>
<text x="227.3" y="140.5">Hole</text>
<text x="229.8" y="143.8">H4</text>
<text x="227.3" y="154.2">Hole</text>
<text x="173.6" y="174.2">R43</text>
<text x="180.1" y="174.2">0</text>
<text x="172.7" y="180.8">R5</text>
<text x="179.3" y="180.8">0</text>
</g>
<g font-size="2.5" fill="#008000">
<text x="22.7" y="33.2">R52</text>
<text x="190.3" y="37.9">L1</text>
<text x="204.8" y="40.6">C3</text>
<text x="132.7" y="46.1">C4</text>
<text x="217.7" y="43.4">R46</text>
<text x="234.2" y="43.4">C26</text>
<text x="69" y="57.6">C1</text>
<text x="77.8" y="57.6">C2</text>
<text x="176.6" y="54.4">R47</text>
<text x="190.3" y="54.4">C27</text>
<text x="84.1" y="63.1">R48</text>
<text x="217.7" y="65.3">R49</text>
<text x="22.1" y="70.8">R53</text>
<text x="28.4" y="106.2">R54</text>
<text x="156.8" y="116.1">R1</text>
<text x="156.3" y="122.9">R2</text>
<text x="67.1" y="130.3">C5</text>
<text x="75.9" y="130.3">C6</text>
<text x="83" y="135">R50</text>
<text x="20.8" y="144.3">R55</text>
</g>
<g font-size="2.5">
<text x="148.6" y="35.1">4</text>
<text x="173" y="35.1">3</text>
<text x="372.4" y="35.1">1</text>
<text x="30.1" y="41.1">11</text>
<text x="42.4" y="37.1" transform="rotate(-90 42.4 37.1)">6</text>
<text x="55.9" y="41.1">5</text>
<text x="173" y="40.6">2</text>
<text x="306.6" y="37.9">1</text>
<text x="372.4" y="40.6">2</text>
<text x="30.1" y="43.9">10</text>
<text x="55.9" y="46.7">3</text>
<text x="55.9" y="43.9">4</text>
<text x="148.6" y="43.3">5</text>
<text x="173" y="46.1">1</text>
<text x="306.6" y="43.3">2</text>
<text x="372.4" y="46.1">3</text>
<text x="31.4" y="49.4">8</text>
<text x="31.4" y="52.1">7</text>
<text x="55.9" y="49.4">2</text>
<text x="55.9" y="52.1">1</text>
<text x="306.6" y="48.8">3</text>
<text x="372.4" y="51.6">4</text>
<text x="42.4" y="58.8" transform="rotate(-90 42.4 58.8)">9</text>
<text x="306.6" y="54.3">4</text>
<text x="306.6" y="59.8">5</text>
<text x="372.4" y="57.1">5</text>
<text x="306.6" y="65.3">6</text>
<text x="372.4" y="62.5">6</text>
<text x="306.6" y="70.8">7</text>
<text x="372.4" y="68">7</text>
<text x="306.6" y="76.3">8</text>
<text x="372.4" y="73.5">8</text>
<text x="306.6" y="81.7">9</text>
<text x="372.4" y="79">9</text>
<text x="306.6" y="87.2">10</text>
<text x="372.4" y="84.5">10</text>
<text x="372.4" y="90">11</text>
<text x="306.6" y="92.7">11</text>
<text x="372.4" y="95.5">12</text>
<text x="238" y="101">1</text>
<text x="306.6" y="98.2">12</text>
<text x="372.4" y="101">13</text>
<text x="306.6" y="103.7">13</text>
<text x="372.4" y="106.4">14</text>
<text x="28.2" y="113.9">11</text>
<text x="40.5" y="109.7" transform="rotate(-90 40.5 109.7)">6</text>
<text x="54" y="113.9">5</text>
<text x="306.6" y="109.2">14</text>
<text x="372.4" y="111.9">15</text>
<text x="28.2" y="116.6">10</text>
<text x="54" y="119.3">3</text>
<text x="54" y="116.6">4</text>
<text x="238" y="117.4">1</text>
<text x="306.6" y="114.7">15</text>
<text x="29.5" y="122.1">8</text>
<text x="29.5" y="124.8">7</text>
<text x="54" y="122.1">2</text>
<text x="54" y="124.8">1</text>
<text x="40.5" y="131.5" transform="rotate(-90 40.5 131.5)">9</text>
<text x="238" y="133.9">1</text>
<text x="238" y="147.6">1</text>
<text x="303.6" y="179.2">[11]</text>
<text x="309.6" y="179.2">CHIP_EN</text>
<text x="34.7" y="206.6">[11]</text>
<text x="40.8" y="206.6">GPIOA_7</text>
<text x="111.6" y="206.6">[11]</text>
<text x="117.6" y="206.6">GPIOB_7</text>
<text x="155.5" y="206.6">[11]</text>
<text x="161.5" y="206.6">GPIOC_7</text>
<text x="210.3" y="206.6">[11]</text>
<text x="216.4" y="206.6">GPIOD_7</text>
<text x="254.2" y="206.6">[11]</text>
<text x="260.2" y="206.6">GPIOE_7</text>
<text x="34.7" y="212.1">[11]</text>
<text x="40.8" y="212.1">GPIOA_6</text>
<text x="111.6" y="212.1">[11]</text>
<text x="117.6" y="212.1">GPIOB_6</text>
<text x="155.5" y="212.1">[11]</text>
<text x="161.5" y="212.1">GPIOC_6</text>
<text x="210.3" y="212.1">[11]</text>
<text x="216.4" y="212.1">GPIOD_6</text>
<text x="254.2" y="212.1">[11]</text>
<text x="260.2" y="212.1">GPIOE_6</text>
<text x="34.7" y="217.6">[11]</text>
<text x="40.8" y="217.6">GPIOA_5</text>
<text x="111.6" y="217.6">[11]</text>
<text x="117.6" y="217.6">GPIOB_5</text>
<text x="155.5" y="217.6">[11]</text>
<text x="161.5" y="217.6">GPIOC_5</text>
<text x="210.3" y="217.6">[11]</text>
<text x="216.4" y="217.6">GPIOD_5</text>
<text x="254.2" y="217.6">[11]</text>
<text x="260.2" y="217.6">GPIOE_5</text>
<text x="34.7" y="223.1">[11]</text>
<text x="40.8" y="223.1">GPIOA_4</text>
<text x="111.6" y="223.1">[11]</text>
<text x="117.6" y="223.1">GPIOB_4</text>
<text x="155.5" y="223.1">[11]</text>
<text x="161.5" y="223.1">GPIOC_4</text>
<text x="210.3" y="223.1">[11]</text>
<text x="216.4" y="223.1">GPIOD_4</text>
<text x="254.2" y="223.1">[11]</text>
<text x="260.2" y="223.1">GPIOE_4</text>
<text x="34.7" y="228.5">[11]</text>
<text x="40.8" y="228.5">GPIOA_3</text>
<text x="111.6" y="228.5">[11]</text>
<text x="117.6" y="228.5">GPIOB_3</text>
<text x="155.5" y="228.5">[11]</text>
<text x="161.5" y="228.5">GPIOC_3</text>
<text x="210.3" y="228.5">[11]</text>
<text x="216.4" y="228.5">GPIOD_3</text>
<text x="254.2" y="228.5">[11]</text>
<text x="260.2" y="228.5">GPIOE_3</text>
<text x="34.7" y="234">[11]</text>
<text x="34.7" y="239.5">[11]</text>
<text x="40.8" y="234">GPIOA_2</text>
<text x="40.8" y="239.5">GPIOA_1</text>
<text x="111.6" y="234">[11]</text>
<text x="111.6" y="239.5">[11]</text>
<text x="117.6" y="234">GPIOB_2</text>
<text x="117.6" y="239.5">GPIOB_1</text>
<text x="155.5" y="234">[11]</text>
<text x="155.5" y="239.5">[11]</text>
<text x="161.5" y="234">GPIOC_2</text>
<text x="161.5" y="239.5">GPIOC_1</text>
<text x="210.3" y="234">[11]</text>
<text x="210.3" y="239.5">[11]</text>
<text x="216.4" y="234">GPIOD_2</text>
<text x="216.4" y="239.5">GPIOD_1</text>
<text x="254.2" y="234">[11]</text>
<text x="254.2" y="239.5">[11]</text>
<text x="260.2" y="234">GPIOE_2</text>
<text x="260.2" y="239.5">GPIOE_1</text>
<text x="34.7" y="245">[11]</text>
<text x="40.8" y="245">GPIOA_0</text>
<text x="111.6" y="245">[11]</text>
<text x="117.6" y="245">GPIOB_0</text>
<text x="155.5" y="245">[11]</text>
<text x="161.5" y="245">GPIOC_0</text>
<text x="210.3" y="245">[11]</text>
<text x="216.4" y="245">GPIOD_0</text>
<text x="254.2" y="245">[11]</text>
<text x="260.2" y="245">GPIOE_0</text>
<text x="315.6" y="246.4">Title</text>
<text x="315.6" y="254.6">Size</text>
<text x="318.4" y="257.3">B</text>
<text x="326.6" y="254.6">Document Number</text>
<text x="406.2" y="254.6">Rev</text>
<text x="408.9" y="257.1">1.0</text>
<text x="315.6" y="262.8">Date:</text>
<text x="370.5" y="262.8">Sheet</text>
<text x="384.2" y="262.8">1</text>
<text x="392.5" y="262.8">of</text>
<text x="400.7" y="262.8">2</text>
</g>
<g font-size="2.5" fill="#004080">
<text x="153.3" y="36.8">Vin</text>
<text x="165.7" y="36.8">SW</text>
<text x="301.9" y="39.6">1</text>
<text x="367.8" y="36.8">1</text>
<text x="36.1" y="42.8">GND</text>
<text x="36.1" y="45.6">GND</text>
<text x="44.1" y="45.9" transform="rotate(-90 44.1 45.9)">GND</text>
<text x="47.1" y="42.8">GND</text>
<text x="50.1" y="45.6">ID</text>
<text x="153.3" y="45">FB</text>
<text x="164.2" y="42.3">GND</text>
<text x="166.3" y="47.8">EN</text>
<text x="301.9" y="45">2</text>
<text x="367.8" y="42.3">2</text>
<text x="367.8" y="47.8">3</text>
<text x="36.1" y="51.1">GND</text>
<text x="36.1" y="53.8">GND</text>
<text x="45.9" y="53.8">VBUS</text>
<text x="49.4" y="48.3">D+</text>
<text x="50" y="51.1">D-</text>
<text x="301.9" y="50.5">3</text>
<text x="367.8" y="53.3">4</text>
<text x="44.1" y="54.1" transform="rotate(-90 44.1 54.1)">GND</text>
<text x="301.9" y="56">4</text>
<text x="367.8" y="58.8">5</text>
<text x="301.9" y="61.5">5</text>
<text x="367.8" y="64.2">6</text>
<text x="301.9" y="67">6</text>
<text x="367.8" y="69.7">7</text>
<text x="301.9" y="72.5">7</text>
<text x="301.9" y="78">8</text>
<text x="367.8" y="75.2">8</text>
<text x="301.9" y="83.4">9</text>
<text x="367.8" y="80.7">9</text>
<text x="300.6" y="88.9">10</text>
<text x="366.4" y="86.2">10</text>
<text x="300.6" y="94.4">11</text>
<text x="366.4" y="91.7">11</text>
<text x="300.6" y="99.9">12</text>
<text x="366.4" y="97.2">12</text>
<text x="233.4" y="102.7">1</text>
<text x="300.6" y="105.4">13</text>
<text x="366.4" y="102.7">13</text>
<text x="300.6" y="110.9">14</text>
<text x="366.4" y="108.1">14</text>
<text x="366.4" y="113.6">15</text>
<text x="34.2" y="115.5">GND</text>
<text x="34.2" y="118.3">GND</text>
<text x="42.2" y="118.6" transform="rotate(-90 42.2 118.6)">GND</text>
<text x="45.2" y="115.5">GND</text>
<text x="48.2" y="118.3">ID</text>
<text x="233.4" y="119.1">1</text>
<text x="300.6" y="116.4">15</text>
<text x="34.2" y="123.8">GND</text>
<text x="47.4" y="121">D+</text>
<text x="48.1" y="123.8">D-</text>
<text x="34.2" y="126.5">GND</text>
<text x="42.2" y="126.8" transform="rotate(-90 42.2 126.8)">GND</text>
<text x="43.9" y="126.5">VBUS</text>
<text x="233.4" y="135.6">1</text>
<text x="233.4" y="149.3">1</text>
</g>
<g font-size="2">
<text x="44.1" y="2.1">5</text>
<text x="126.4" y="2.1">4</text>
<text x="208.7" y="2.1">3</text>
<text x="291" y="2.1">2</text>
<text x="373.3" y="2.1">1</text>
<text x=".9" y="37.1">D</text>
<text x="415.1" y="37.1">D</text>
<text x=".9" y="102.3">C</text>
<text x="415.1" y="102.3">C</text>
<text x=".9" y="167.4">B</text>
<text x="415.1" y="167.4">B</text>
<text x=".9" y="232.6">A</text>
<text x="415.1" y="232.6">A</text>
<text x="44.1" y="265.4">5</text>
<text x="126.4" y="265.4">4</text>
<text x="208.7" y="265.4">3</text>
<text x="291" y="265.4">2</text>
<text x="373.3" y="265.4">1</text>
</g>
</svg>
